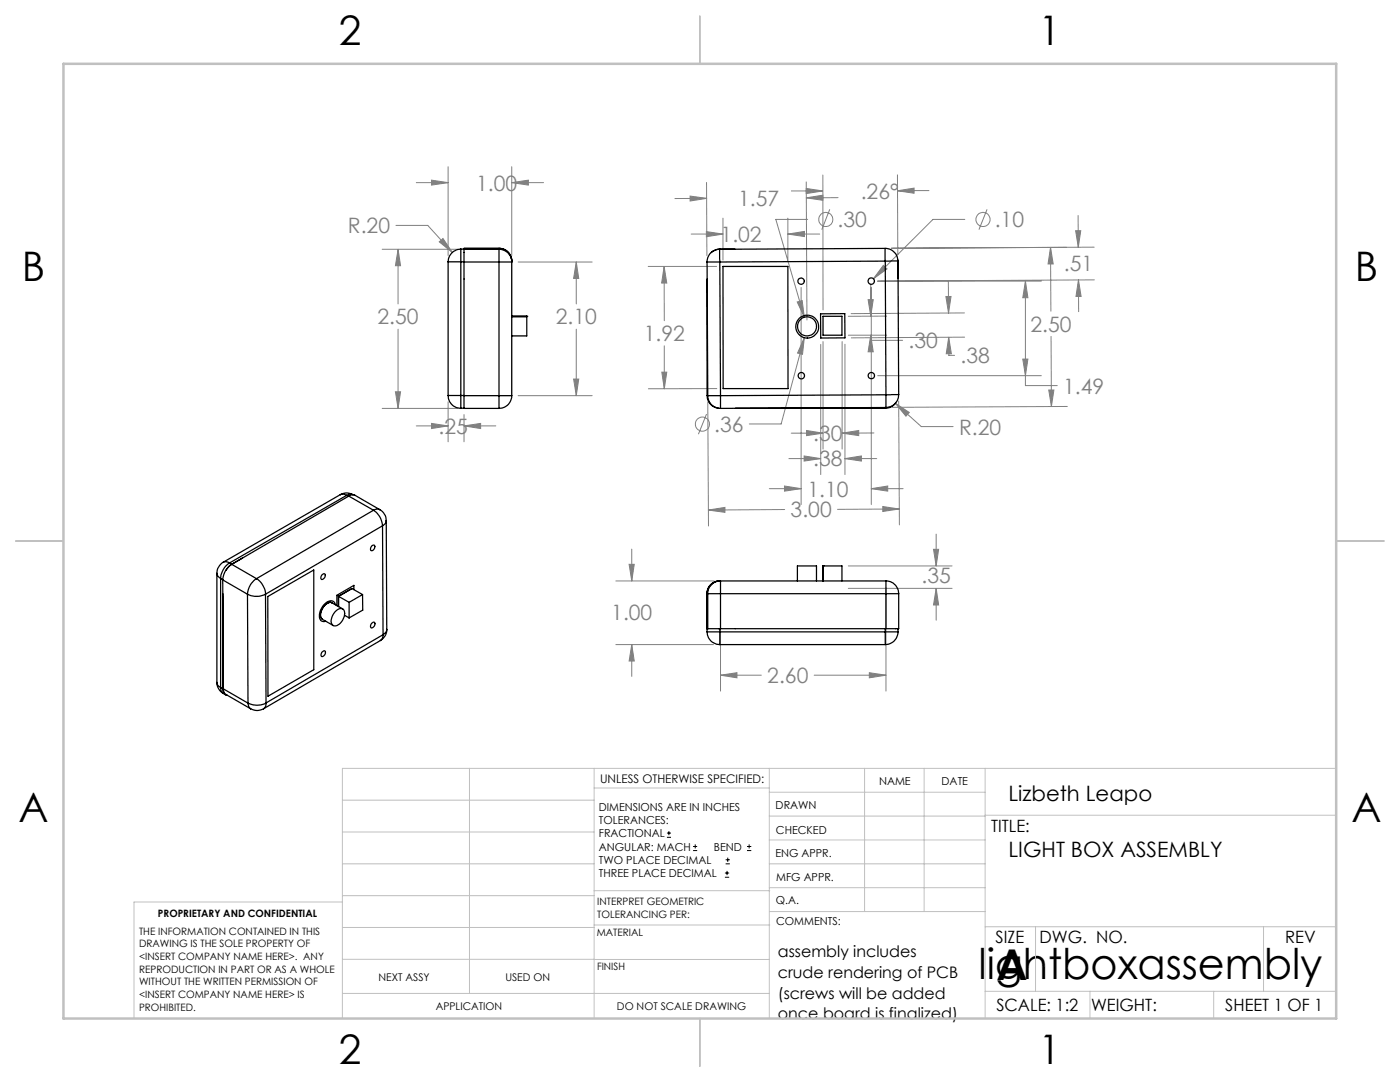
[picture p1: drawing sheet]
<svg xmlns="http://www.w3.org/2000/svg" width="279mm" height="216mm" viewBox="0 0 279 216" stroke-linecap="round" stroke-linejoin="round" font-family="sans-serif">
<g fill="none" stroke="#808080" stroke-width=".2">
<path d="M83.1 36.4h6.3M86.1 35.9l3.3 .5-3.3 .5zM89.4 33.3v17.7M102.1 36.4l3.3-.5v1zM102.1 33.3v17.7M102.1 36.4h6.4M137.7 39.1l3.3 .5-3.3 .5zM141 36.4l.1 14.6M141 39.6h-6.3M157.9 38.1h6.3M160.9 39.5l3.3-.6v1.1zM160.9 37.6l3.3 .5-3.3 .5z"/>
<path d="M160.9 36.3l.1 27.6M164.2 34.9l.1 26.9M167.3 39.4l-6.4 .1M179.1 38.1l3.3-.6v1.1zM179.1 34.9l.1 15.9M185.5 38l-6.4 .1M76.3 49.7h15M79 45h6.4l4.9 5.4M79.4 49.7l.5 3.3h-1zM79.4 49.7v10.9M87.7 48.3l.7-.7 1.9 2.8zM103.4 52.3h14.8"/>
<path d="M115 52.3l.5 3.3h-1zM115 52.3v8.3M129.4 53.2h13.6M132.5 53.2l.6 3.3h-1.1zM132.5 53.2l.1 10.8M137.9 46.7h6.4M141 46.2l3.3 .5-3.3 .5zM144.3 43.5v8.4M157.2 46.7l3.3-.5v1zM157.2 43.5v8.4M157.2 46.7h6.4M159.9 57.4v43.3"/>
<path d="M161.2 43.8h-6.4l5.7 19.5M165.6 41.8l-1.6 4M173.2 59.8h1.1l-.5 3.3zM173.8 56.7v6.4M173.9 57.4v43.3M176.3 53l.7 .7-2.7 1.9zM188.8 59.2h1l-.5 3.3zM189.3 56.1v6.4M192.5 43.8h-6.3l-11.9 11.8M197 41.8l-1.6 4M204.6 56.1l.5 3.3h-1zM204.6 56.1v20.8h6.4"/>
<path d="M209.7 49.4l.5 3.3h-1zM209.7 49.4v12.7M214.7 46h1l-.5 3.4zM215.2 43v6.4M215.2 55.8l.6 3.4h-1.1zM215.2 55.8l.1 6.4M218.4 49.3l-40.5 .2M218.4 55.8l-43.2 .3h32.6M78.9 78.2h1l-.5 3.3zM79.4 65.7v15.8M103.4 79h14.8M114.5 75.6h1l-.5 3.4z"/>
<path d="M115 65.7v13.3M132.1 74.3h1l-.5 3.3zM132.6 69v8.6M143.1 77.5l-13.7 .1M159.1 60.3l1-.3 .4 3.3zM160.5 67.4l-.3 3.3-1-.3zM160.5 67.4l-4.6 17.2h-6.4M163.8 68.7v26M164.3 68.2v21.4M168.1 68.2v21.4M168.6 68.7v26M169.3 66.9h7.7"/>
<path d="M173.8 66.9l.5 3.3h-1.1zM173.8 66.9v1h6.3M175.2 75h32.6M177 63.1h-7.7M189.3 67.3l.6 3.3h-1.1zM189.3 67.3l.1 3.6h1.1M192.5 62.4l-22.6 .2M192.5 67.3l-22.6 .1M204.1 71.6h1l-.5 3.4zM209.3 77.8h1l-.5 3.3zM209.8 67.1v14M76.3 81.5h15"/>
<path d="M83.1 85h6.3M86.1 84.5l3.3 .5-3.3 .5zM89.4 80.2v8M92.6 85l3.3-.5v1zM92.6 82.7v5.5M92.6 85h6.4M141 82.6l-1.6 4M141.3 80.2l.1 24.8M153.5 97.5h6.4M156.6 97l3.3 .5-3.3 .5zM157.4 91.5h6.4M157.9 86.4h6.4"/>
<path d="M160.5 91l3.3 .5-3.3 .5zM161 85.9l3.3 .5-3.3 .5zM168.1 86.4l3.3-.5v1zM168.6 91.5l3.3-.5v1zM168.6 91.5h6.4M173.9 97.5l3.3-.5v1zM173.9 97.5h6.3M174.4 86.4h-6.3M178.7 80.5l2.8 1.8-.7 .7zM178.7 80.5l5.2 4.6h6.3M179.4 80l.1 24.7M213 81.1l-34.9 .2"/>
<path d="M122.9 115.9h19.6M125.6 112.6h1l-.5 3.3zM126.1 109.6v6.3M141.4 101.8l3.3-.6v1zM143.8 119.7v18.2M156.6 101.7l-15.2 .1M169.3 112.9h20.7M169.3 117.4h20.7M176.2 101.1l3.3 .5-3.3 .5zM176.8 117.2v20.7M179.5 101.6h-12.4M186.3 109.6h1l-.5 3.3z"/>
<path d="M186.8 117.4l.5 3.3h-1zM186.8 106.6v6.3M186.8 117.4v6.4M122.9 128.6h19.5M126.1 128.6l.5 3.3h-1zM126.1 128.6v6.4M143.8 134.7l3.3-.5v1.1zM143.8 134.7h8.1M162.5 134.7h14.3M173.5 134.2l3.3 .5-3.3 .6z"/>
<circle cx="164.8" cy="43.8" r="1.41"/>
<circle cx="196.2" cy="43.8" r="1.41"/>
<circle cx="140.2" cy="84.6" r="1.41"/>
</g>
<g fill="none" stroke="#000" stroke-width=".2">
<path d="M133.1 167.1h.8M133.1 166.2h.8M133.5 165.8v.9M138.3 169.7h.8M138.3 168.9h.8M138.7 168.5v.8M144.7 175h.8M144.7 174.2h.8M144.8 172.4h.9M144.8 171.6h.9M145.1 173.8v.8M145.2 171.1v.9"/>
<path d="M149.1 169.7h.8M149.1 168.9h.8M149.5 168.5v.8"/>
</g>
<g fill="none" stroke="#c0c0c0" stroke-width=".2">
<path d="M68.3 159.7h50.3M93.7 153.3v44.9M118.6 153.3v49.9M118.6 157.2h34.9M153.5 153.3v49.9M153.5 158.1h43.1M172.5 153.3v28.6M184.4 153.3v28.6M196.6 153.3v49.9M266.7 153.3h-198.4v49.9M68.3 178.7h50.3M68.3 172.4h50.3"/>
<path d="M68.3 166h50.3M68.3 180h-41.6v23.2M118.6 177.7h35M153.5 167.6h43.1M153.5 162.8h43.1M153.5 172.4h43.1M153.5 177.1h43.1M196.6 162.7h70.1M68.3 198.2h85.2M68.3 191.4l85.2 .1M68.3 185.1h50.3M118.6 184.6h35"/>
<path d="M153.6 181.9h43M196.6 197.8h70.1M196.6 184.9h70.1M206.7 184.9v12.9M217.5 197.8v5.4M242.2 197.8v5.4M252.2 184.9v12.9"/>
</g>
<path d="M139.7 3.2v9.5M3.1 107.9h9.6M266.7 107.9h9.5M139.7 203.2v9.6" fill="none" stroke="#c0c0c0" stroke-width=".25"/>
<path d="M12.7 12.7h254v190.5h-254z" fill="none" stroke="#c0c0c0" stroke-width=".5"/>
<path d="M87.7 48.3l2.6 2.1-1.9-2.8zM79.4 49.7l.5 3.3h-1zM78.9 78.2h1l-.5 3.3zM86.1 84.5l3.3 .5-3.3 .5zM92.6 85l3.3-.5v1zM115 52.3l.5 3.3h-1zM114.5 75.6h1l-.5 3.4zM86.1 35.9l3.3 .5-3.3 .5zM102.1 36.4l3.3-.5v1zM168.6 91.5l3.3-.5v1zM160.5 91l3.3 .5-3.3 .5zM161 85.9l3.3 .5-3.3 .5zM168.1 86.4l3.3-.5v1zM160.5 67.4l-1.3 3 1 .3zM159.1 60.3l1.4 3-.4-3.3zM141.4 101.8l3.3-.6v1zM176.2 101.1l3.3 .5-3.3 .5zM178.7 80.5l2.1 2.5 .7-.7zM209.7 49.4l.5 3.3h-1zM209.3 77.8h1l-.5 3.3zM137.7 39.1l3.3 .5-3.3 .5zM160.9 39.5l3.3-.6v1.1zM160.9 37.6l3.3 .5-3.3 .5zM179.1 38.1l3.3-.6v1.1zM173.8 66.9l.5 3.3h-1.1zM173.2 59.8h1.1l-.5 3.3zM189.3 67.3l.6 3.3h-1.1zM188.8 59.2h1l-.5 3.3zM132.5 53.2l.6 3.3h-1.1zM132.1 74.3h1l-.5 3.3zM157.2 46.7l3.3-.5v1zM141 46.2l3.3 .5-3.3 .5zM176.3 53l-2 2.6 2.7-1.9zM173.9 97.5l3.3-.5v1zM156.6 97l3.3 .5-3.3 .5zM204.6 56.1l.5 3.3h-1zM204.1 71.6h1l-.5 3.4zM215.2 55.8l.6 3.4h-1.1zM214.7 46h1l-.5 3.4zM186.3 109.6h1l-.5 3.3zM186.8 117.4l.5 3.3h-1zM143.8 134.7l3.3-.5v1.1zM173.5 134.2l3.3 .5-3.3 .6zM125.6 112.6h1l-.5 3.3zM126.1 128.6l.5 3.3h-1z" fill="#808080"/>
<g fill="none" stroke="#000" stroke-width=".25">
<path d="M89.4 52.2h2.6M89.4 52.2v26.7M92 49.7a2.58 2.58 0 0 0-2.6 2.5M92 49.7v2.5M92 52.2h.6M92 49.7h.6M92 52.2v26.7M92.6 49.7v2.6M92.6 52.3v29.2M92.6 49.7h7M92.6 52.3h7M99.6 49.6a2.52 2.52 0 0 1 2.5 2.5v26.9"/>
<path d="M99.6 49.7a2.4 2.4 0 0 1 2.5 2.6h-2.5M99.6 49.7v2.6M99.6 49.6h-7v.1M99.6 49.6v.1M99.6 52.3v26.7M141.1 55.7v23.2a2.54 2.54 0 0 0 2.3 2.6M141.1 52.3h2.6M141.1 52.3l.2 26.7M143.6 49.7l.1 2.6M143.6 49.7a2.52 2.52 0 0 0-2.5 2.6M143.7 52.3l.1 26.7M144.3 53.2h12.9l.1 24.3h-13z"/>
<path d="M146.6 49.7l-3.5 .1-1.1 .6M176.6 49.6l.1 2.5M176.6 49.6a2.58 2.58 0 0 1 2.6 2.5M176.6 49.6l-33 .1M176.7 52.1l.1 26.7M176.7 52.1l-33 .2M179.2 51.9v3.7M179.2 52.1h-2.5M179.2 52.1l.2 26.6M89.4 78.9h2.6M89.4 78.9a2.52 2.52 0 0 0 2.6 2.6M92 78.9v2.6"/>
<path d="M92 78.9l7.6 .1M99.6 79h2.5M99.6 79v2.5M102.1 79a2.52 2.52 0 0 1-2.5 2.5M102.1 63.2h3M102.1 63.1h3M105.1 63.1h.1M105.1 63.2v3.8h-3M105.1 63.1v.1M141.3 79h2.5M141.3 79a2.52 2.52 0 0 0 2.5 2.5M143.8 79v2.5"/>
<path d="M163.8 62.6h4.8v4.8l-4.8 .1zM164.3 63.1h3.7v3.8h-3.7zM176.8 78.8v2.5M176.8 78.8l-33 .2M179.4 78.7l-2.6 .1M179.4 78.7a2.58 2.58 0 0 1-2.6 2.6M67.9 98.7a2.46 2.46 0 0 1 2.5 0M67.9 98.7l.7-.1 .6 .2M67.9 98.7l-23.3 13.5M69.2 98.8l-23.4 13.5M69.2 98.8l.3 .2M69.6 99l.6-.3h.5l5.1 3"/>
<path d="M69.6 99l-23.4 13.6M69.6 99l4.9 2.8M70.4 98.7h.1M70.4 98.7l-.7-.1-.5 .2M92 81.5h7.6M92.6 81.5h.1M176.8 81.3l-33 .2M178.8 80.4a2.48 2.48 0 0 1-2.1 1.1h-29.9M43.3 114.4l.1 .4 .6 .6M43.3 114.4v21.8M44 115.4v21.8M44 115.4l.4 .3"/>
<path d="M44.4 115.7l5 2.9M44.4 115.7l.2 21.7M44.5 118.5v19M44.6 112.2a2.69 2.69 0 0 0-1.3 2.2M44.6 112.2l.4-.1 .8 .2M45.8 112.3a4 4 0 0 0-1.8 3.1M45.8 112.3l.5 .3M46.2 112.6a4 4 0 0 0-1.8 3.1M46.2 112.6l5 2.9M46.3 112.6l-.6 .4-.6 .8M48.4 111.3l-2.1 1.3M49.4 118.6a4 4 0 0 0 3.6 0"/>
<path d="M49.4 118.6l.1 21.7M51.2 115.5a4 4 0 0 1 1.8 3.1M51.2 115.5a4 4 0 0 0-1.8 3.1M53 118.6l.1 21.7M53.4 119l9.2-5.3v19.9l-9.1 5.3zM64.2 114.7l.3-.2a.41 .41 0 0 1 .5 .3 .41 .41 0 0 1-.2 .5l-.3 .2a.37 .37 0 0 1-.5-.1 .37 .37 0 0 1 .1-.5zM67.6 119v2M67.6 119l2.1 1.2M70.6 117.7v-.9l-3.4 2v2.1M72.4 118.6l-2.2-1.2-2.6 1.6M72.4 118.6l-2.7 1.6M72.4 118.6v3.1l-2.7 1.6"/>
<path d="M74.3 108.9a.36 .36 0 0 1 .5 0 .36 .36 0 0 1 0 .5 .44 .44 0 0 1-.3 .5 .44 .44 0 0 1-.6-.2zM74.5 101.8a4 4 0 0 1 1.8 3.1M74.5 101.8l-23.3 13.7M75.8 101.7a2.57 2.57 0 0 1 1.3 2.2M75.8 101.7l-.4-.1-.9 .2M76.3 104.9l-23.3 13.7M76.3 104.9l.1 21.7M77.1 103.9l-.1 .5-.7 .5M77.1 103.9l.1 21.7M141.1 118.5v7.6M141.1 118.5h.2M141.3 118.5h2.5"/>
<path d="M141.3 118.5a2.4 2.4 0 0 1 2.5-2.5v2.5M141.3 118.5v6.9M143.8 118.5v6.9M143.8 118.5h33M159.1 115.9v-3h3.8v3M164.3 112.9h.1M164.3 112.9v3M164.3 112.9h3.7v3M176.8 115.9a2.58 2.58 0 0 1 2.6 2.6M176.8 115.9h-33.1a2.52 2.52 0 0 0-2.6 2.6M176.8 115.9v2.6M176.8 118.5h2.6"/>
<path d="M176.8 118.5v6.9M179.4 118.5v6.9h-2.7M43.3 136.2a2.57 2.57 0 0 0 1.3 2.2M43.3 136.2l.1 .4 .6 .6M44 137.2l.1 .6 .5 .6M44 137.2l.5 .3M44.5 137.5l.1 .5a.87 .87 0 0 0 .8 .7M44.6 137.4l.3 1.1 5.1 2.9M44.6 138.4l.4 .2M44.6 137.4l4.9 2.9M64.3 130.1l.3-.2a.41 .41 0 0 1 .4 .3 .41 .41 0 0 1-.2 .5l-.2 .2a.37 .37 0 0 1-.6-.1 .37 .37 0 0 1 .2-.5zM66.8 122.1a1.18 1.18 0 0 1 1.8-.4 2.43 2.43 0 0 1-2 3.2 1.31 1.31 0 0 1-.3-2z"/>
<path d="M66.9 120.7a1.02 1.02 0 0 0-.8-.8 1.02 1.02 0 0 0-1 .4 2.91 2.91 0 0 0-1.1 3.5l.6 .2h.4M68.4 121.5l-2.1-1.2a1.77 1.77 0 0 0-2.1 1.4 1.46 1.46 0 0 0 .1 1.9l2.2 1.2M68.8 122.8l.9 .5M69.7 120.2v3.1M74.2 124.4l.2-.2a.41 .41 0 0 1 .5 .3 .41 .41 0 0 1-.2 .5l-.3 .2a.37 .37 0 0 1-.5-.1 .37 .37 0 0 1 .1-.5zM75.9 127.8l-23.3 13.6M76.4 126.6v.6l-.5 .6M76.4 126.6l-23.3 13.7M77.2 125.6a2.49 2.49 0 0 1-1.3 2.2M77.2 125.6l-.1 .4-.7 .6M141.1 126.1a2.58 2.58 0 0 0 2.6 2.5M141.1 126.1h2.6"/>
<path d="M141.1 125.4h2.7M141.1 125.4h.1M143.7 126.1v2.5M143.7 128.6h33M143.7 126.1h33M143.7 125.4v.7M143.8 125.4h32.9M176.7 126.1v2.5M176.7 126.1h2.5M176.7 125.4v.7M179.2 126.1a2.58 2.58 0 0 1-2.5 2.5M179.2 125.4v.7"/>
<path d="M49.5 140.3l.2 .8 .3 .3M50 141.4a2.53 2.53 0 0 0 2.6 0M53.1 140.3a3.9 3.9 0 0 1-3.6 0M53.1 140.3l-.1 .6-.4 .5"/>
<circle cx="159.9" cy="56.1" r=".63"/>
<circle cx="173.9" cy="56.1" r=".64"/>
<circle cx="159.9" cy="75" r=".64"/>
<circle cx="161" cy="65.1" r="1.91"/>
<circle cx="161.1" cy="65.2" r="2.28"/>
<circle cx="173.9" cy="75" r=".63"/>
</g>
<g font-size="8.5">
<text x="195.3" y="195.4">lightboxassembly</text>
<text x="198.9" y="195.5">A</text>
</g>
<g font-size="8.1">
<text x="67.6" y="8.9">2</text>
<text x="207.3" y="8.9">1</text>
<text x="4.4" y="56.2">B</text>
<text x="270.4" y="56.2">B</text>
<text x="3.7" y="164.1">A</text>
<text x="269.7" y="164.1">A</text>
<text x="67.6" y="212.4">2</text>
<text x="207.3" y="212.4">1</text>
</g>
<g font-size="4.2" fill="#808080">
<text x="95" y="38">1.00</text>
<text x="147.3" y="41.1">1.57</text>
<text x="171.8" y="39.7">.26°</text>
<text x="69.4" y="46.6">R.20</text>
<text x="167.1" y="45.3">.30</text>
<text x="198.5" y="45.3">.10</text>
<text x="143.8" y="48.3">1.02</text>
<text x="212.3" y="54">.51</text>
<text x="75.3" y="64.7">2.50</text>
<text x="110.9" y="64.7">2.10</text>
<text x="128.5" y="68.1">1.92</text>
<text x="181.3" y="69.5">.30</text>
<text x="205.6" y="66.2">2.50</text>
<text x="191.7" y="72.5">.38</text>
<text x="212.2" y="78.5">1.49</text>
<text x="87.5" y="86.6">.25</text>
<text x="142.5" y="86.2">.36</text>
<text x="162.3" y="88">.30</text>
<text x="191.4" y="86.7">R.20</text>
<text x="162.3" y="93.1">.38</text>
<text x="161.1" y="99.1">1.10</text>
<text x="157.8" y="103.2">3.00</text>
<text x="183.9" y="116.3">.35</text>
<text x="122" y="123.6">1.00</text>
<text x="153.1" y="136.3">2.60</text>
</g>
<g font-size="4.2">
<text x="201.3" y="159.9">Lizbeth Leapo</text>
<text x="201.3" y="170.9">LIGHT BOX ASSEMBLY</text>
</g>
<g font-size="3.4">
<text x="197.8" y="166">TITLE:</text>
<text x="198.7" y="188.1">SIZE</text>
<text x="207.5" y="188.1">DWG. NO.</text>
<text x="256.5" y="188.2">REV</text>
<text x="198.8" y="201.7">SCALE: 1:2</text>
<text x="217.7" y="201.8">WEIGHT:</text>
<text x="244.5" y="201.7">SHEET 1 OF 1</text>
</g>
<g font-size="3.2">
<text x="155.2" y="190.9">assembly includes</text>
<text x="155.2" y="195.1">crude rendering of PCB</text>
<text x="155.2" y="199.2">(screws will be added</text>
<text x="155.2" y="203.4">once board is finalized)</text>
</g>
<text font-size="2.4" x="119.8" y="156.2">UNLESS OTHERWISE SPECIFIED:</text>
<g font-size="2.2">
<text x="119.5" y="161.8">DIMENSIONS ARE IN INCHES</text>
<text x="154.8" y="161.4">DRAWN</text>
<text x="175.4" y="156.6">NAME</text>
<text x="187.9" y="156.7">DATE</text>
<text x="119.5" y="164.4">TOLERANCES:</text>
<text x="119.5" y="167.1">FRACTIONAL</text>
<text x="154.9" y="166.3">CHECKED</text>
<text x="119.5" y="169.7">ANGULAR: MACH</text>
<text x="119.5" y="172.4">TWO PLACE DECIMAL</text>
<text x="142.5" y="169.7">BEND</text>
<text x="154.8" y="171">ENG APPR.</text>
<text x="119.5" y="175">THREE PLACE DECIMAL</text>
<text x="154.9" y="175.7">MFG APPR.</text>
<text x="154.9" y="180.4">Q.A.</text>
<text x="154.9" y="184.6">COMMENTS:</text>
</g>
<g font-size="2.1">
<text x="75.5" y="195.7">NEXT ASSY</text>
<text x="100.9" y="195.7">USED ON</text>
<text x="86.9" y="201.5">APPLICATION</text>
<text x="123.1" y="201.6">DO NOT SCALE DRAWING</text>
</g>
<g font-size="2">
<text x="31.5" y="182.9">PROPRIETARY AND CONFIDENTIAL</text>
<text x="119.2" y="180.6">INTERPRET GEOMETRIC</text>
<text x="119.2" y="183.1">TOLERANCING PER:</text>
<text x="27.8" y="186.5">THE INFORMATION CONTAINED IN THIS</text>
<text x="27.8" y="189">DRAWING IS THE SOLE PROPERTY OF</text>
<text x="27.8" y="191.6">&lt;INSERT COMPANY NAME HERE&gt;. ANY</text>
<text x="119.1" y="186.7">MATERIAL</text>
<text x="27.8" y="194.1">REPRODUCTION IN PART OR AS A WHOLE</text>
<text x="27.8" y="196.6">WITHOUT THE WRITTEN PERMISSION OF</text>
<text x="119.1" y="193.5">FINISH</text>
<text x="27.8" y="199.1">&lt;INSERT COMPANY NAME HERE&gt; IS</text>
<text x="27.8" y="201.7">PROHIBITED.</text>
</g>
</svg>
